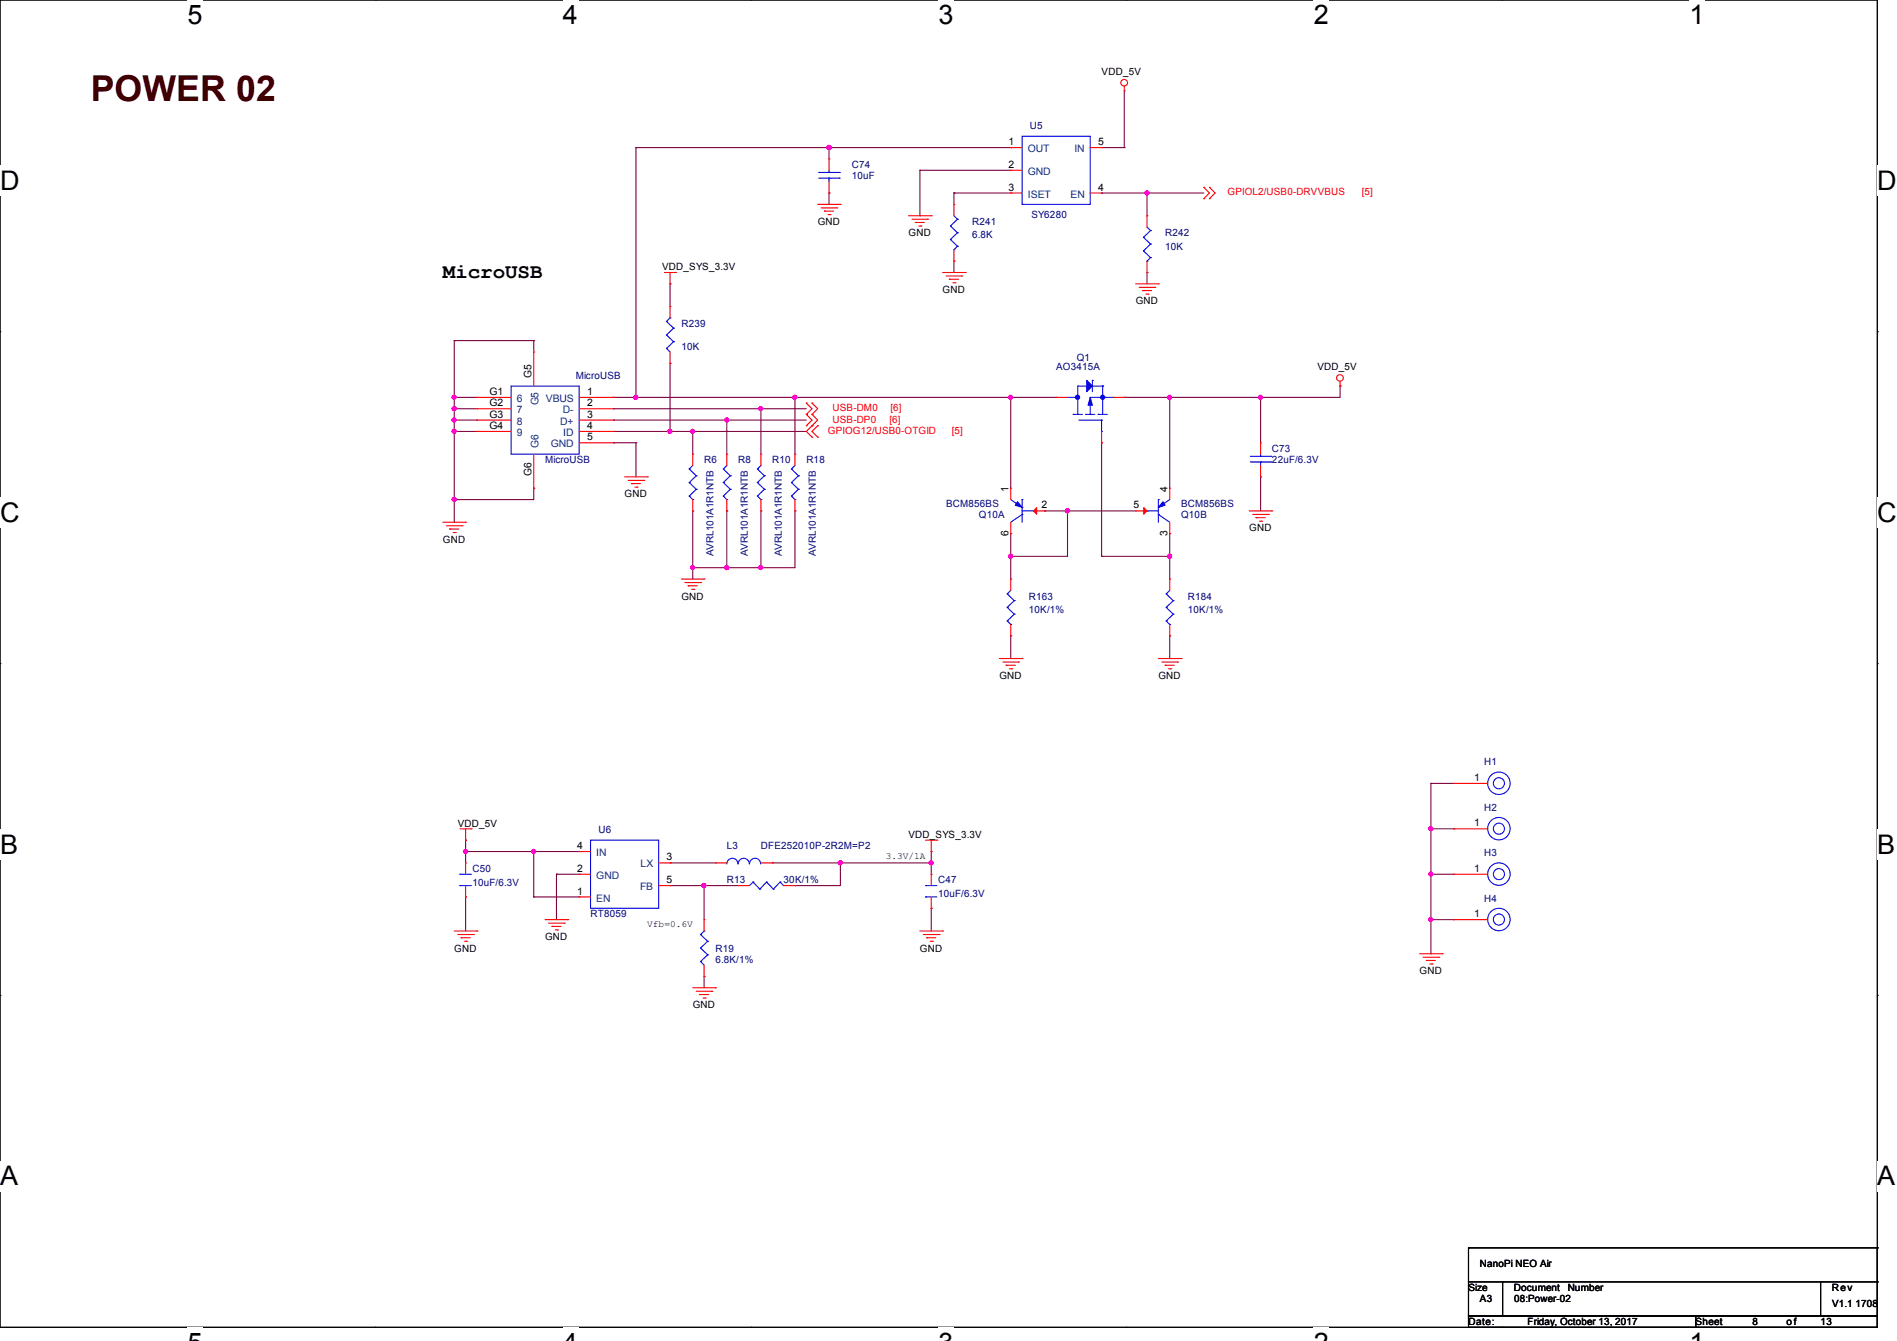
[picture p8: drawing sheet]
<svg xmlns="http://www.w3.org/2000/svg" width="297mm" height="210mm" viewBox="0 0 297 210" stroke-linecap="round" stroke-linejoin="round" font-family="sans-serif">
<path d="M0 0h293.9v207.9h-293.9z" fill="none" stroke="#000" stroke-width=".17"/>
<g fill="#fff">
<path d="M29.4 0h2.3v4.7h-2.3z"/>
<path d="M29.4 207.9h2.3v2.1h-2.3z"/>
</g>
<path d="M58.8 0h.1M58.8 207.9h.1" fill="none" stroke="#000" stroke-width=".17"/>
<g fill="#fff">
<path d="M88.1 0h2.4v4.7h-2.4z"/>
<path d="M88.1 207.9h2.4v2.1h-2.4z"/>
</g>
<path d="M117.6 0h.1M117.6 207.9h.1" fill="none" stroke="#000" stroke-width=".17"/>
<g fill="#fff">
<path d="M146.9 0h2.4v4.7h-2.4z"/>
<path d="M146.9 207.9h2.4v2.1h-2.4z"/>
</g>
<path d="M176.3 0h.1M176.3 207.9h.1" fill="none" stroke="#000" stroke-width=".17"/>
<g fill="#fff">
<path d="M205.7 0h2.4v4.7h-2.4z"/>
<path d="M205.7 207.9h2.4v2.1h-2.4z"/>
</g>
<path d="M235.1 0h.1M235.1 207.9h.1" fill="none" stroke="#000" stroke-width=".17"/>
<g fill="#fff">
<path d="M264.5 0h2.4v4.7h-2.4z"/>
<path d="M264.5 207.9h2.4v2.1h-2.4z"/>
<path d="M0 26h3v4.7h-3z"/>
<path d="M293.9 26h3.1v4.7h-3.1z"/>
<path d="M0 77.9h3v4.7h-3z"/>
<path d="M293.9 77.9h3.1v4.7h-3.1z"/>
</g>
<path d="M0 51.9h.1M293.9 51.9h.1" fill="none" stroke="#000" stroke-width=".17"/>
<g fill="#fff">
<path d="M0 129.9h2.8v4.7h-2.8z"/>
<path d="M293.9 129.9h2.9v4.7h-2.9z"/>
</g>
<path d="M0 103.9h.1M293.9 103.9h.1" fill="none" stroke="#000" stroke-width=".17"/>
<g fill="#fff">
<path d="M-.1 181.8h2.9v4.8h-2.9z"/>
<path d="M293.8 181.8h3v4.8h-3z"/>
</g>
<g fill="none" stroke="#000" stroke-width=".17">
<path d="M0 155.9h.1M293.9 155.9h.1M229.9 195.4h.1M229.9 195.4v5.3M229.9 195.4h64M293.9 195.4h.1M293.9 195.4v5.3M229.9 200.7h5.3v5.4h-5.3zM229.9 206.1h35.6v1.8h-35.6zM235.2 200.7h49.8v5.4h-49.8zM265.5 206.1h28.4v1.8h-28.4zM285 200.7h8.9v5.4h-8.9z"/>
<path d="M293.9 200.7h.1"/>
</g>
<g fill="none" stroke="#800040" stroke-width=".17">
<path d="M176 14.2v8.9M99.6 23.1h.1M99.6 23.1v39.1M99.6 23.1h58.6M129.8 23.1h.1M129.8 30.2h.1M129.8 23.1v1.8M129.8 30.2v1.8M144 26.7h.1M144 33.8h.1M144 26.7h14.2M144 26.7v7.1"/>
<path d="M149.4 30.2h.1M149.4 30.2v1.8M149.4 30.2h8.8M158.2 23.1h.1M172.5 23.1h.1M172.5 30.2h.1M172.5 30.2h16M172.5 23.1h3.5M176 23.1h.1M179.6 30.2h.1M179.6 30.2v3.6M71.1 53.3h.1"/>
<path d="M71.1 53.3v28.5M71.1 53.3h12.5M83.6 53.3h.1M83.6 53.3v1.8M104.9 44.4h.1M104.9 56.9h.1M104.9 44.4v3.6M104.9 56.9v10.7M149.4 40.9h.1M149.4 40.9v1.8M179.6 42.7h.1M179.6 42.7v1.7"/>
<path d="M71.1 62.2h.1M71.1 64h.1M71.1 65.8h.1M71.1 78.2h.1M71.1 67.6h.1M71.1 65.8h3.6M71.1 64h3.6M71.1 62.2h3.6M71.1 67.6h3.6M83.6 76.5h.1M83.6 76.5v1.7h-12.5M96 69.3h.1"/>
<path d="M96 67.6h.1M96 64h.1M96 65.8h.1M96 62.2h.1M96 65.8h30.2M96 64h30.2M96 62.2h69.4M96 67.6h30.2M96 69.3h3.6M99.6 69.3h.1M99.6 62.2h.1M99.6 69.3v5.4"/>
<path d="M104.9 67.6h.1M108.5 67.6h.1M108.5 67.6v3.5M113.8 65.8h.1M113.8 65.8v5.3M119.1 64h.1M119.1 64v7.1M124.5 62.2h.1M124.5 62.2v8.9M158.2 62.2h.1M158.2 62.2v14.3M172.5 69.3h.1"/>
<path d="M172.5 69.3v17.8M176 62.2h.1M183.1 62.2h.1M183.1 62.2v14.3M197.4 62.2h.1M197.4 74.7h.1M197.4 62.2v7.1M197.4 74.7v5.3M209.8 60.5h.1M209.8 60.5v1.7h-33.8M108.5 80h.1M108.5 88.9h.1"/>
<path d="M108.5 80v10.7M113.8 80h.1M113.8 88.9h.1M113.8 80v8.9M119.1 80h.1M119.1 88.9h.1M119.1 80v8.9M124.5 80h.1M124.5 80v8.9h-16M158.2 87.1h.1M158.2 99.6h.1M158.2 83.6h.1"/>
<path d="M158.2 83.6v7.1M158.2 99.6v3.5M163.6 80h.1M163.6 80h14.2M167.1 80h.1M167.1 80v7.1h-8.9M172.5 87.1h.1M172.5 87.1h10.6M183.1 87.1h.1M183.1 99.6h.1M183.1 83.6h.1M183.1 83.6v7.1"/>
<path d="M183.1 99.6v3.5M72.9 131.6h.1M72.9 133.3h.1M72.9 131.6v3.5M72.9 133.3h17.8M83.6 133.3h.1M83.6 133.3v7.2M87.1 136.9h.1M87.1 136.9v7.1M87.1 136.9h3.6M104.9 138.7h.1M104.9 135.1h.1"/>
<path d="M104.9 138.7h10.7M104.9 135.1h7.1M110.2 138.7h.1M110.2 138.7v5.3M120.9 135.1h.1M120.9 135.1h24.9M124.5 138.7h.1M131.6 135.1h.1M131.6 135.1v3.6h-7.1M145.8 135.1h.1M145.8 133.3h.1M145.8 133.3v3.6"/>
<path d="M224 122.7h.1M224 129.8h.1M224 136.9h.1M224 136.9h3.6M224 122.7h3.6M224 122.7v26.7M224 129.8h3.6M72.9 140.5h.1M72.9 140.5v5.3M83.6 140.5h.1M83.6 140.5h7.1M110.2 152.9h.1"/>
<path d="M110.2 152.9v1.8M145.8 142.2h.1M145.8 142.2v3.6M224 144h.1M224 149.4h.1M224 144h3.6"/>
</g>
<g fill="#f0f" stroke="#f0f" stroke-width=".17">
<circle cx="158.2" cy="87.1" r=".32"/>
<circle cx="167.1" cy="80" r=".32"/>
<circle cx="71.1" cy="62.2" r=".32"/>
<circle cx="71.1" cy="64" r=".32"/>
<circle cx="71.1" cy="65.8" r=".32"/>
<circle cx="71.1" cy="67.5" r=".32"/>
<circle cx="71.1" cy="78.2" r=".32"/>
<circle cx="183.1" cy="87.1" r=".32"/>
<circle cx="108.4" cy="67.5" r=".32"/>
<circle cx="145.8" cy="135.1" r=".32"/>
<circle cx="131.6" cy="135.1" r=".32"/>
<circle cx="110.2" cy="138.7" r=".32"/>
<circle cx="83.5" cy="133.3" r=".32"/>
<circle cx="72.9" cy="133.3" r=".32"/>
<circle cx="158.2" cy="62.2" r=".32"/>
<circle cx="124.4" cy="62.2" r=".32"/>
<circle cx="104.9" cy="67.5" r=".32"/>
<circle cx="197.3" cy="62.2" r=".32"/>
<circle cx="183.1" cy="62.2" r=".32"/>
<circle cx="224" cy="129.8" r=".32"/>
<circle cx="224" cy="136.9" r=".32"/>
<circle cx="224" cy="144" r=".32"/>
<circle cx="99.5" cy="62.2" r=".32"/>
<circle cx="119.1" cy="64" r=".32"/>
<circle cx="113.8" cy="65.8" r=".32"/>
<circle cx="113.8" cy="88.9" r=".32"/>
<circle cx="108.4" cy="88.9" r=".32"/>
<circle cx="119.1" cy="88.9" r=".32"/>
<circle cx="179.6" cy="30.2" r=".32"/>
<circle cx="129.8" cy="23.1" r=".32"/>
</g>
<g fill="none" stroke="#f00" stroke-width=".17">
<path d="M176 14.2h.1M176 13.5v.7M128 32h3.6M128.6 32.6h2.4M129.1 33.1h.1M129.1 33.1h1.4M129.6 33.6h.4M129.8 24.9h.1M129.8 30.2h.1M129.8 24.9v1.8M129.8 28.4v1.8M130 33.6h.1"/>
<path d="M131 32.6h.1M131.6 32h.1M142.2 33.8h3.6M142.8 34.3h2.4M143.3 34.8h.1M143.3 34.8h1.4M143.8 35.4h.4M144.2 35.4h.1M145.2 34.3h.1M145.8 33.8h.1M149.4 32h.1M149.4 32v1.8"/>
<path d="M149.4 39.1v1.8M158.2 23.1h.1M158.2 26.7h.1M158.2 30.2h.1M158.2 23.1h1.8M158.2 26.7h1.8M158.2 30.2h1.8M170.7 23.1h1.8M170.7 30.2h1.8M172.5 30.2h.1M172.5 23.1h.1M179.6 33.8h.1"/>
<path d="M179.6 33.8v1.8M188.5 29.3h.1M188.5 31.1h.1M188.5 29.3l.9 .9-.9 .9M189.4 29.3h.1M189.4 31.1h.1M189.4 29.3l.8 .9-.8 .9M83.6 55.1h.1M83.6 55.1v5.4M104 42.7h1.8M104.9 44.4h.1M104.9 56.9h.1"/>
<path d="M104.9 48h.1M104.9 42.7v1.7M104.9 48v1.8M104.9 55.1v1.8M105.8 42.7h.1M147.6 42.7h3.5M148.1 43.2h2.5M148.6 43.7h.1M148.6 43.7h1.5M149.2 44.3h.3M149.4 40.9h.1M149.5 44.3h.1"/>
<path d="M150.6 43.2h.1M151.1 42.7h.1M177.8 44.4h3.6M178.4 45h2.4M178.9 45.5h.1M178.9 45.5h1.4M179.4 46.1h.3M179.6 42.7h.1M179.6 40.9v1.8M179.7 46.1h.1M180.8 45h.1M181.4 44.4h.1"/>
<path d="M209.8 59.7v.8M74.7 62.2h.1M74.7 64h.1M74.7 65.8h.1M74.7 67.6h.1M74.7 62.2h5.3M74.7 64h5.3M74.7 65.8h5.3M74.7 67.6h5.3M83.6 76.5h.1M83.6 71.1v5.4M90.7 62.2h5.3"/>
<path d="M90.7 64h5.3M90.7 65.8h5.3M90.7 67.6h5.3M90.7 69.3h5.3M96 62.2h.1M96 64h.1M96 65.8h.1M96 67.6h.1M96 69.3h.1M97.8 74.7h3.5M98.3 75.2h2.5M98.8 75.7h.1"/>
<path d="M98.8 75.7h1.5M99.4 76.3h.3M99.7 76.3h.1M100.8 75.2h.1M101.3 74.7h.1M108.5 71.1h.1M108.5 71.1v1.8M108.5 78.2v1.8M113.8 71.1h.1M113.8 71.1v1.8M113.8 78.2v1.8M119.1 71.1h.1"/>
<path d="M119.1 71.1v1.8M119.1 78.2v1.8M124.5 71.1h.1M124.5 71.1v1.8M124.5 78.2v1.8M126.2 63.1h.1M126.2 64.9h.1M126.2 66.7h.1M126.2 63.1l.9 .9-.9 .9M126.2 64.9l.9 .9-.9 .9M127.1 68.5h.1M127.1 66.7h.1"/>
<path d="M127.1 63.1h.1M127.1 64.9h.1M127.1 64.9l.9 .9-1.8 1.8 .9 .9M127.1 63.1l.9 .9-.9 .9M128 66.7h.1M128 68.5h.1M128 66.7l-.9 .9 .9 .9M158.2 76.5h.1M158.2 76.5v1.7M165.4 62.2h.1M165.4 62.2h1.7M172.5 69.3h.1"/>
<path d="M172.5 67.6v1.7M174.2 62.2h1.8M176 62.2h.1M183.1 76.5h.1M183.1 76.5v1.7M197.4 69.3h.1M197.4 74.7h.1M197.4 69.3v1.8M197.4 72.9v1.8M209.8 60.5h.1M69.3 81.8h3.6M69.9 82.3h2.4"/>
<path d="M70.4 82.8h.1M70.4 82.8h1.4M71 83.4h.3M71.3 83.4h.1M72.3 82.3h.1M72.9 81.8h.1M106.7 90.7h3.5M107.2 91.2h2.5M107.7 91.7h.1M107.7 91.7h1.5M108.3 92.3h.3M108.5 80h.1"/>
<path d="M108.6 92.3h.1M109.7 91.2h.1M110.2 90.7h.1M113.8 80h.1M119.1 80h.1M124.5 80h.1M158.2 90.7h.1M158.2 99.6h.1M158.2 83.6h.1M158.2 81.8v1.8M158.2 90.7v1.8M158.2 97.8v1.8"/>
<path d="M161.8 80h1.8M163.6 80h.1M177.8 80h.1M177.8 80h1.8M183.1 83.6h.1M183.1 90.7h.1M183.1 99.6h.1M183.1 81.8v1.8M183.1 90.7v1.8M183.1 97.8v1.8M195.6 80h3.5M196.1 80.6h2.5"/>
<path d="M196.6 81.1h.1M196.6 81.1h1.5M197.2 81.6h.3M197.5 81.6h.1M198.6 80.6h.1M199.1 80h.1M156.5 103.1h3.5M157 103.7h2.5M157.5 104.2h.1M157.5 104.2h1.5M158.1 104.7h.3M158.4 104.7h.1"/>
<path d="M159.5 103.7h.1M160 103.1h.1M181.4 103.1h3.5M181.9 103.7h2.5M182.4 104.2h.1M182.4 104.2h1.5M183 104.7h.3M183.3 104.7h.1M184.4 103.7h.1M184.9 103.1h.1M72 129.8h1.8M72.9 131.6h.1"/>
<path d="M72.9 135.1h.1M72.9 129.8v1.8M72.9 135.1v1.8M72.9 138.7v1.8M73.8 129.8h.1M90.7 136.9h.1M90.7 133.3h.1M90.7 136.9h1.8M90.7 133.3h1.8M103.1 135.1h1.8M103.1 138.7h1.8M104.9 135.1h.1"/>
<path d="M104.9 138.7h.1M112 135.1h.1M112 135.1h1.8M115.6 138.7h.1M115.6 138.7h1.7M119.1 135.1h1.8M120.9 135.1h.1M122.7 138.7h1.8M124.5 138.7h.1M144.9 131.6h1.8M145.8 133.3h.1M145.8 136.9h.1"/>
<path d="M145.8 131.6v1.7M145.8 136.9v1.8M146.7 131.6h.1M227.6 122.7h.1M227.6 129.8h.1M227.6 136.9h.1M227.6 129.8h5.3M227.6 136.9h5.3M227.6 122.7h5.3M71.1 145.8h3.6M71.7 146.3h2.4M72.2 146.9h.1"/>
<path d="M72.2 146.9h1.4M72.7 147.4h.4M72.9 140.5h.1M73.1 147.4h.1M74.1 146.3h.1M74.7 145.8h.1M85.3 144h3.6M85.9 144.6h2.4M86.4 145.1h.1M86.4 145.1h1.4M87 145.6h.3M87.3 145.6h.1"/>
<path d="M88.3 144.6h.1M88.9 144h.1M90.7 140.5h.1M90.7 140.5h1.8M108.5 154.7h3.5M109 155.2h2.5M109.5 155.7h.1M109.5 155.7h1.5M110.1 156.3h.3M110.2 152.9h.1M110.2 144h.1M110.2 144v1.8"/>
<path d="M110.2 151.1v1.8M110.4 156.3h.1M111.5 155.2h.1M112 154.7h.1M144 145.8h3.6M144.6 146.3h2.4M145.1 146.9h.1M145.1 146.9h1.4M145.6 147.4h.4M145.8 142.2h.1M145.8 140.5v1.7M146 147.4h.1"/>
<path d="M147 146.3h.1M147.6 145.8h.1M222.2 149.4h3.6M222.8 149.9h2.5M223.3 150.4h.1M223.3 150.4h1.4M223.9 151h.3M224.2 151h.1M225.3 149.9h.1M225.8 149.4h.1M227.6 144h.1M227.6 144h5.3"/>
<circle cx="176" cy="13" r=".52"/>
<circle cx="209.8" cy="59.2" r=".52"/>
</g>
<g fill="none" stroke="#00f" stroke-width=".17">
<path d="M128.2 27.9h3.2M128.2 27h3.2M129.8 27h.1M129.8 27.9h.1M129.8 26.7v.3M129.8 27.9v.5M131.4 27.9h.1M131.4 27h.1M148.8 35.4h.1M148.8 37.5h.1M148.8 35.4l1.1 1M148.8 37.5l1.1 1.1"/>
<path d="M149.4 39.1h.1M149.4 33.8l.5 .5M149.9 34.3h.1M149.9 36.4h.1M149.9 38.6h.1M149.9 34.3l-1.1 1.1M149.9 36.4l-1.1 1.1M149.9 38.6l-.5 .5M160 21.3h10.7v10.7h-10.7zM179 37.2h.1M179 39.3h.1M179 37.2l1.1 1"/>
<path d="M179 39.3l1.1 1M179.6 35.6l.5 .5M180.1 36.1h.1M180.1 38.2h.1M180.1 36.1l-1.1 1.1M180.1 38.2l-1.1 1.1M104.4 54.6h.1M104.4 52.5h.1M104.4 50.3h.1M104.4 54.6l.5 .5M104.4 52.5l1.1 1M104.4 50.3l1.1 1.1"/>
<path d="M104.9 49.8h.1M104.9 49.8l-.5 .5M105.5 53.5h.1M105.5 51.4h.1M105.5 53.5l-1.1 1.1M105.5 51.4l-1.1 1.1M171 59.6h.1M171 59.6v1.7M179.6 40.9h.1M180.1 40.3h.1M180.1 40.3l-.5 .6M80 60.5h10.7v10.6h-10.7z"/>
<path d="M107.9 73.4h.1M107.9 75.6h.1M107.9 77.7h.1M107.9 73.4l1.1 1.1M107.9 75.6l1.1 1M107.9 77.7l.6 .5M108.5 78.2h.1M108.5 72.9l-.6 .5M109 74.5h.1M109 76.6h.1M109 74.5l-1.1 1.1M109 76.6l-1.1 1.1"/>
<path d="M113.2 73.4h.1M113.2 75.6h.1M113.2 77.7h.1M113.2 73.4l1.1 1.1M113.2 75.6l1.1 1M113.2 77.7l.6 .5M113.8 78.2h.1M113.8 72.9l-.6 .5M114.3 74.5h.1M114.3 76.6h.1M114.3 74.5l-1.1 1.1M114.3 76.6l-1.1 1.1"/>
<path d="M118.6 73.4h.1M118.6 75.6h.1M118.6 77.7h.1M118.6 73.4l1.1 1.1M118.6 75.6l1.1 1M118.6 77.7l.5 .5M119.1 78.2h.1M119.1 72.9l-.5 .5M119.7 74.5h.1M119.7 76.6h.1M119.7 74.5l-1.1 1.1M119.7 76.6l-1.1 1.1"/>
<path d="M123.9 73.4h.1M123.9 75.6h.1M123.9 77.7h.1M123.9 73.4l1.1 1.1M123.9 75.6l1.1 1M123.9 77.7l.6 .5M124.5 78.2h.1M124.5 72.9l-.6 .5M125 74.5h.1M125 76.6h.1M125 74.5l-1.1 1.1M125 76.6l-1.1 1.1"/>
<path d="M158.2 78.2l1.8 1.3M160 78.2h.1M160 79.5h.1M160 78.2v3.6M167.1 62.2h1.6M168 64.9h.1M168 64.9h1.5M168.7 64.9h.1M168.7 62.2h.1M168.9 65.8h3.6M170 64.9h.1M170 64.9h1.4"/>
<path d="M170.1 60.5h.1M170.1 60.5h-1.4v4.4M170.7 64.9h.1M170.7 62.2h3.5M170.7 63.1v1.8M171 60.5h1.6M171.9 64.9h.1M171.9 64.9h1.5M172.5 65.8h.1M172.5 67.6h.1M172.5 65.8v1.8M172.6 60.5h.1"/>
<path d="M172.6 60.5v4.4M174.2 62.2h.1M181.4 78.2h.1M181.4 79.5h.1M181.4 78.2v3.6M183.1 78.2l-1.7 1.3M195.7 72.3h3.3M195.7 71.5h3.3M197.4 71.5h.1M197.4 72.3h.1M197.4 71.1v.4M197.4 72.3v.6"/>
<path d="M199 72.3h.1M199 71.5h.1M157.7 93h.1M157.7 95.1h.1M157.7 97.2h.1M157.7 93l1.1 1.1M157.7 95.1l1.1 1.1M157.7 97.2l.5 .6M158.2 97.8h.1M158.2 92.5l-.5 .5M158.8 94.1h.1M158.8 96.2h.1"/>
<path d="M158.8 94.1l-1.1 1M158.8 96.2l-1.1 1M160 80.6h.1M160 80h1.8M160 80.6l-1.8 1.2M161.8 80h.1M179.6 80h.1M179.6 80h1.8M181.4 80.6h.1M181.4 80.6l1.7 1.2M182.6 93h.1M182.6 95.1h.1"/>
<path d="M182.6 97.2h.1M182.6 93l1.1 1.1M182.6 95.1l1.1 1.1M182.6 97.2l.5 .6M183.1 97.8h.1M183.1 92.5l-.5 .5M183.7 94.1h.1M183.7 96.2h.1M183.7 94.1l-1.1 1M183.7 96.2l-1.1 1M72 136.9h.1M72 138.7h.1"/>
<path d="M72 138.7h1.8M72 136.9h1.8M92.5 131.6h10.6v10.6h-10.6zM113.8 135.3a.87 .87 0 0 1 .9-.9 .87 .87 0 0 1 .8 .9M115.6 135.3a.87 .87 0 0 1 .8-.9 .87 .87 0 0 1 .9 .9M117.3 135.3a.87 .87 0 0 1 .9-.9 .87 .87 0 0 1 .9 .9M117.9 138.1h.1M117.9 138.1l-.6 .6M117.9 138.1l1.1 1.1M119 139.2h.1M120 138.1h.1M120 138.1l-1 1.1"/>
<path d="M120 138.1l1.1 1.1M121.1 139.2h.1M122.1 138.1h.1M122.1 138.1l-1 1.1M122.1 138.1l.6 .6M122.7 138.7h.1M144.9 138.7h.1M144.9 138.7h1.8M109.7 150.6h.1M109.7 148.5h.1M109.7 146.3h.1M109.7 150.6l.5 .5"/>
<path d="M109.7 148.5l1.1 1M109.7 146.3l1.1 1.1M110.2 145.8h.1M110.2 145.8l-.5 .5M110.8 149.5h.1M110.8 147.4h.1M110.8 149.5l-1.1 1.1M110.8 147.4l-1.1 1.1M144.9 140.5h.1M144.9 140.5h1.8"/>
<circle cx="234.7" cy="136.9" r=".87"/>
<circle cx="234.7" cy="122.7" r=".87"/>
<circle cx="234.7" cy="129.8" r=".87"/>
<circle cx="234.7" cy="129.8" r="1.76"/>
<circle cx="234.7" cy="122.7" r="1.76"/>
<circle cx="234.7" cy="136.9" r="1.76"/>
<circle cx="234.7" cy="144" r=".87"/>
<circle cx="234.7" cy="144" r="1.76"/>
</g>
<g fill="#00f" stroke="#00f" stroke-width=".17">
<path d="M170.1 59.6l.9 .9-.9 .8z"/>
<path d="M170.7 62.2l.3 1.3h-.7z"/>
<path d="M159.3 78.6l.7 .9-1-.4z"/>
<path d="M182.1 78.6l.3 .5-1 .4z"/>
<circle cx="168.7" cy="62.2" r=".33"/>
<circle cx="172.6" cy="62.2" r=".33"/>
</g>
<g fill="#f00" stroke="#f00" stroke-width=".17">
<path d="M162.3 79.5v1l-.5-.5z"/>
<path d="M179.1 79.5l.5 .5-.5 .5z"/>
</g>
<text font-size="5.6" fill="#400000" x="14.2" y="15.8">POWER 02</text>
<g font-size="4.2">
<text x="29.4" y="3.8">5</text>
<text x="88.1" y="3.8">4</text>
<text x="146.9" y="3.8">3</text>
<text x="205.7" y="3.8">2</text>
<text x="264.5" y="3.8">1</text>
<text x="0" y="29.8">D</text>
<text x="293.9" y="29.8">D</text>
<text x="0" y="81.7">C</text>
<text x="293.9" y="81.7">C</text>
<text x="0" y="133.7">B</text>
<text x="293.9" y="133.7">B</text>
<text x="0" y="185.6">A</text>
<text x="293.9" y="185.6">A</text>
</g>
<text font-size="3.3" x="69.3" y="43.6">MicroUSB</text>
<g font-size="1.6">
<text x="172.5" y="11.8">VDD_5V</text>
<text x="157.9" y="22.7">1</text>
<text x="171.9" y="22.7">5</text>
<text x="157.9" y="26.3">2</text>
<text x="157.9" y="29.8">3</text>
<text x="171.9" y="29.8">4</text>
<text x="128" y="35.2">GND</text>
<text x="142.2" y="37">GND</text>
<text x="103.7" y="42.3">VDD_SYS_3.3V</text>
<text x="147.6" y="45.9">GND</text>
<text x="177.8" y="47.7">GND</text>
<text x="83.2" y="59.2" transform="rotate(-90 83.2 59.2)">G5</text>
<text x="206.3" y="58">VDD_5V</text>
<text x="76.6" y="61.8">G1</text>
<text x="76.6" y="63.6">G2</text>
<text x="76.6" y="65.4">G3</text>
<text x="91.9" y="61.8">1</text>
<text x="91.9" y="63.6">2</text>
<text x="91.9" y="65.4">3</text>
<text x="76.6" y="67.2">G4</text>
<text x="91.9" y="67.2">4</text>
<text x="91.9" y="69">5</text>
<text x="83.2" y="74.5" transform="rotate(-90 83.2 74.5)">G6</text>
<text x="97.8" y="77.9">GND</text>
<text x="157.9" y="77" transform="rotate(-90 157.9 77)">1</text>
<text x="182.8" y="77" transform="rotate(-90 182.8 77)">4</text>
<text x="157.9" y="83.9" transform="rotate(-90 157.9 83.9)">6</text>
<text x="163" y="79.6">2</text>
<text x="177.5" y="79.6">5</text>
<text x="182.8" y="83.9" transform="rotate(-90 182.8 83.9)">3</text>
<text x="195.6" y="83.2">GND</text>
<text x="69.3" y="85">GND</text>
<text x="106.7" y="93.9">GND</text>
<text x="156.5" y="106.3">GND</text>
<text x="181.4" y="106.3">GND</text>
<text x="230.8" y="122.3">1</text>
<text x="71.7" y="129.5">VDD_5V</text>
<text x="142.2" y="131.2">VDD_SYS_3.3V</text>
<text x="230.8" y="129.4">1</text>
<text x="90.3" y="136.5">2</text>
<text x="90.3" y="133">4</text>
<text x="104.4" y="134.7">3</text>
<text x="230.8" y="136.5">1</text>
<text x="90.3" y="140.1">1</text>
<text x="104.4" y="138.3">5</text>
<text x="230.8" y="143.6">1</text>
<text x="71.1" y="149">GND</text>
<text x="85.3" y="147.2">GND</text>
<text x="144" y="149">GND</text>
<text x="222.3" y="152.6">GND</text>
<text x="108.5" y="157.9">GND</text>
<text x="229.9" y="202.2">Size</text>
<text x="231.7" y="198.5">NanoPi NEO Air</text>
<text x="231.7" y="204">A3</text>
<text x="237" y="202.2">Document</text>
<text x="237" y="204">08:Power-02</text>
<text x="245.4" y="202.2">Number</text>
<text x="286.8" y="202.2">Rev</text>
<text x="229.9" y="207.5">Date:</text>
<text x="239.2" y="207.5">Friday, October 13, 2017</text>
<text x="265.5" y="207.5">Sheet</text>
<text x="274.4" y="207.5">8</text>
<text x="279.7" y="207.5">o f</text>
<text x="285" y="207.5">13</text>
<text x="286.8" y="204.7">V1.1 1708</text>
</g>
<g font-size="1.6" fill="#004080">
<text x="160.9" y="23.8">OUT</text>
<text x="168.2" y="23.8">IN</text>
<text x="160.9" y="27.4">GND</text>
<text x="160.9" y="30.9">ISET</text>
<text x="167.6" y="30.9">EN</text>
<text x="80.9" y="63">6</text>
<text x="80.9" y="64.7">7</text>
<text x="84.3" y="63.5" transform="rotate(-90 84.3 63.5)">G5</text>
<text x="85.5" y="63">VBUS</text>
<text x="88.1" y="64.7">D-</text>
<text x="80.9" y="66.5">8</text>
<text x="80.9" y="68.3">9</text>
<text x="84.3" y="70.2" transform="rotate(-90 84.3 70.2)">G6</text>
<text x="86.2" y="70.1">GND</text>
<text x="87.7" y="66.5">D+</text>
<text x="88.2" y="68.3">ID</text>
<text x="93.4" y="137.6">GND</text>
<text x="93.4" y="134.1">IN</text>
<text x="100.3" y="135.8">LX</text>
<text x="93.4" y="141.2">EN</text>
<text x="100.2" y="139.4">FB</text>
</g>
<g font-size="1.6" fill="#000080">
<text x="161.3" y="20.3">U5</text>
<text x="133.4" y="26.3">C74</text>
<text x="133.4" y="28.1">10uF</text>
<text x="152.2" y="35.2">R241</text>
<text x="161.5" y="34.2">SY6280</text>
<text x="152.2" y="37.3">6.8K</text>
<text x="182.4" y="37">R242</text>
<text x="182.4" y="39.1">10K</text>
<text x="106.7" y="51.2">R239</text>
<text x="90.1" y="59.4">MicroUSB</text>
<text x="106.7" y="54.8">10K</text>
<text x="165.4" y="58">AO3415A</text>
<text x="168.6" y="56.6">Q1</text>
<text x="199.1" y="70.8">C73</text>
<text x="85.3" y="72.6">MicroUSB</text>
<text x="110.2" y="72.6">R6</text>
<text x="115.6" y="72.6">R8</text>
<text x="120.9" y="72.6">R10</text>
<text x="126.2" y="72.6">R18</text>
<text x="199.1" y="72.6">22uF/6.3V</text>
<text x="148.1" y="79.3">BCM856BS</text>
<text x="153.3" y="81.1">Q10A</text>
<text x="184.9" y="81.1">Q10B</text>
<text x="184.9" y="79.3">BCM856BS</text>
<text x="161.1" y="93.9">R163</text>
<text x="186" y="93.9">R184</text>
<text x="161.1" y="96">10K/1%</text>
<text x="186" y="96">10K/1%</text>
<text x="232.4" y="119.8">H1</text>
<text x="93.7" y="130.5">U6</text>
<text x="232.4" y="127">H2</text>
<text x="74" y="136.6">C50</text>
<text x="113.8" y="133">L3</text>
<text x="119.1" y="133">DFE252010P-2R2M=P2</text>
<text x="232.4" y="134.1">H3</text>
<text x="74" y="138.7">10uF/6.3V</text>
<text x="92.5" y="143.7">RT8059</text>
<text x="113.8" y="138.3">R13</text>
<text x="122.7" y="138.3">30K/1%</text>
<text x="146.9" y="138.3">C47</text>
<text x="146.9" y="140.5">10uF/6.3V</text>
<text x="232.4" y="141.2">H4</text>
<text x="112" y="149">R19</text>
<text x="112" y="150.8">6.8K/1%</text>
</g>
<g font-size="1.6" fill="#f00">
<text x="192.2" y="30.6">GPIOL2/USB0-DRVVBUS</text>
<text x="213.2" y="30.6">[5]</text>
<text x="130.4" y="64.4">USB-DM0</text>
<text x="139.4" y="64.4">[6]</text>
<text x="129.6" y="67.9">GPIOG12/USB0-OTGID</text>
<text x="130.4" y="66.2">USB-DP0</text>
<text x="139.2" y="66.2">[6]</text>
<text x="149" y="67.9">[5]</text>
</g>
<g font-size="1.5" fill="#000080">
<text x="111.7" y="87.1" transform="rotate(-90 111.7 87.1)">AVRL101A1R1NTB</text>
<text x="117.1" y="87.1" transform="rotate(-90 117.1 87.1)">AVRL101A1R1NTB</text>
<text x="122.4" y="87.1" transform="rotate(-90 122.4 87.1)">AVRL101A1R1NTB</text>
<text x="127.7" y="87.1" transform="rotate(-90 127.7 87.1)">AVRL101A1R1NTB</text>
</g>
<g font-size="1.5">
<text x="138.7" y="134.6">3.3V/1A</text>
<text x="101.3" y="145.2">Vfb=0.6V</text>
</g>
</svg>
